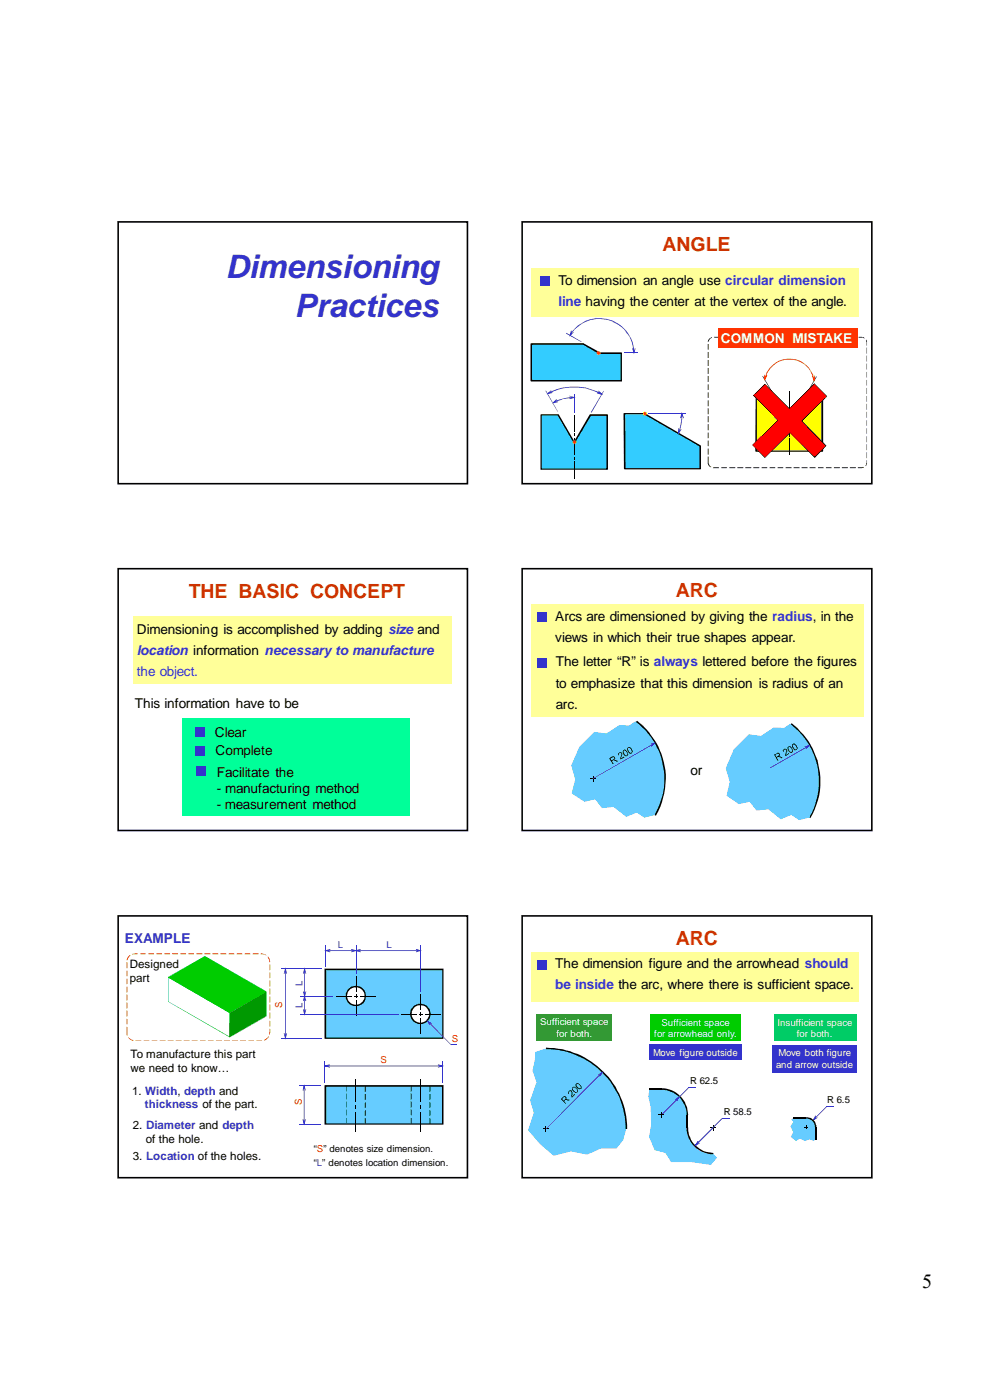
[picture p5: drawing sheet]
<svg xmlns="http://www.w3.org/2000/svg" width="210mm" height="297mm" viewBox="0 0 210 297" stroke-linecap="round" stroke-linejoin="round" font-family="sans-serif">
<path d="M25.1 47.1h74v55.5h-74z" fill="none" stroke="#000" stroke-width=".34"/>
<path d="M24.9 120.5h74.5v55.9h-74.5z" fill="#fff"/>
<path d="M38.6 152.3h48.3v20.8h-48.3z" fill="#0f9"/>
<path d="M28.3 130.7h67.5v14.4h-67.5z" fill="#ff9"/>
<g fill="#33c">
<path d="M41.4 154.3h2v2h-2z"/>
<path d="M41.4 158.4h2v2h-2z"/>
<path d="M41.6 162.6h2.1v2.1h-2.1z"/>
</g>
<path d="M25.1 120.7h74v55.5h-74z" fill="none" stroke="#000" stroke-width=".34"/>
<path d="M24.9 194.1h74.5v55.9h-74.5z" fill="#fff"/>
<path d="M69 205.7h24.9v14.5h-24.9z" fill="#6cf"/>
<path d="M68.8 205.5h25.3v14.9h-25.3zM69 205.8l.2-.1v14.5l-.2-.1h24.9l-.1 .1v-14.5l.1 .1z" fill="#000"/>
<circle cx="75.4" cy="211.3" r="2.03" fill="#fff"/>
<g fill="#000">
<path d="M75.1 211.2h.8v.2h-.8zM75.4 210.9h.2v.9h-.2z"/>
<path d="M73.3 211.3a2.2 2.2 0 0 1 4.4 0 2.2 2.2 0 0 1-4.4 0zM73.6 211.3a1.9 1.9 0 0 0 3.8 0 1.9 1.9 0 0 0-3.8 0z"/>
</g>
<path d="M71.3 211.3h3.3M75.5 207.2v3.3M75.5 212.2v3.3M76.5 211.3h3.2" fill="none" stroke="#000" stroke-width=".21"/>
<circle cx="89.1" cy="215.1" r="2.01" fill="#fff"/>
<g fill="#000">
<path d="M88.8 215.1h.8v.1h-.8zM89.2 214.7v.9z"/>
<path d="M87 215.1a2.19 2.19 0 0 1 4.3 0 2.19 2.19 0 0 1-4.3 0zM87.3 215.1a1.9 1.9 0 0 0 3.8 0 1.9 1.9 0 0 0-3.8 0z"/>
</g>
<path d="M85 215.1h3.3M89.2 211v3.3M89.2 216v3.3M90.1 215.1h3.3" fill="none" stroke="#000" stroke-width=".21"/>
<path d="M69 200.5v4.6M75.5 200.5v6" fill="none" stroke="#33c" stroke-width=".21"/>
<path d="M69.1 201.6v.2h6.4v-.2zM74.5 201.3v.2l.9 .3v-.2l-.9 .2v.2l1.3-.3zM68.7 201.7l1.3 .3v-.2l-.9-.2v.2l.9-.3 .1-.2z" fill="#33c"/>
<path d="M63.8 211.3h6.9" fill="none" stroke="#33c" stroke-width=".21"/>
<path d="M64.5 205.6h.2v5.7h-.2zM64.3 210.3l.4 1h-.2l.3-.9 .1-.1-.3 1.4-.3-1.2zM64.6 205.2l.3 1.4-.1-.1-.3-.9h.2l-.3 .9h-.1z" fill="#33c"/>
<path d="M59.7 205.6h8.5M59.6 220.3h8.6" fill="none" stroke="#33c" stroke-width=".21"/>
<path d="M60.5 205.6h.1v14.6h-.1zM60.2 219.2h.2l.2 1h-.1l.2-.9 .2-.1-.4 1.4zM60.5 205.2l.4 1.4-.2-.1-.2-.9h.1l-.2 1-.2-.1z" fill="#33c"/>
<path d="M68.9 225v4.6" fill="none" stroke="#33c" stroke-width=".21"/>
<path d="M68.9 226.1v.1h25v-.1zM93 225.8l-.1 .2 1 .2v-.1l-.9 .2-.1 .2 1.3-.4zM68.7 226.1l1.2 .4 .1-.1-1-.3v.1l1-.2-.2-.2z" fill="#33c"/>
<path d="M63.4 230.4h4.7M63.4 238.5h4.7M93.9 225.1v4.6" fill="none" stroke="#33c" stroke-width=".21"/>
<path d="M64.4 230.4h.2v8h-.2zM64.5 230l.4 1.4-.5-1h.2l-.3 1-.1-.1zM64.3 237.4l.3 1h-.2l.4-1 .1 .1-.4 1.3-.3-1.2z" fill="#33c"/>
<path d="M26.8 217.8h.2v1.2h-.2zM26.8 216.2h.2v1.1h-.2zM26.8 214.4h.2v1.2h-.2zM26.8 212.7h.2v1.3h-.2zM26.8 211h.2v1.3h-.2zM26.8 209.3h.2v1.3h-.2zM26.8 207.6h.2v1.2h-.2zM26.8 205.9h.2v1.2h-.2zM26.8 204.1h.2v1.3h-.2zM27.3 202.8l.2-.2 .2 .2-.4 .3-.3 .6h-.2zM27.9 202.4l1.3-.1v.1l-1.2 .1zM29.7 202.3h1.2v.1h-1.2zM31.4 202.3h1.3v.1h-1.3zM33.1 202.3h1.3v.1h-1.3zM34.8 202.3h1.3v.1h-1.3zM36.5 202.3h1.3v.1h-1.3zM38.3 202.3h1.2v.1h-1.2zM40 202.3h1.1v.1h-1.1zM41.7 202.3h1.2v.1h-1.2zM43.3 202.3h1.3v.1h-1.3zM45 202.3h1.3v.1h-1.3zM46.7 202.3h1.3v.1h-1.3zM48.5 202.3h1.2v.1h-1.2zM50.2 202.3h1.2v.1h-1.2zM51.9 202.3h1.2v.1h-1.2zM53.6 202.3h1.3v.1h-1.3zM55.3 202.3l1.3 .3-.2 .1-.5-.3h-.6zM56.7 203h.3l.3 1.1h-.2zM57.1 204.6h.2v1.2h-.2zM57.1 206.3h.2v1.2h-.2zM57.1 208h.2v1.3h-.2zM57.1 209.7h.2v1.3h-.2zM57.1 211.4h.2v1.3h-.2zM57.1 213.1h.2v1.3h-.2zM57.1 214.8h.2v1.3h-.2zM57.1 216.6h.2v1.2h-.2zM57.1 218.3h.2l-.1 1.2h-.1zM56 220.6l.9-.7 .2 .1-.6 .6-.3 .1zM54.4 220.7l1.2 .1zM52.7 220.7l1.1 .1zM50.9 220.7l1.3 .1zM49.2 220.7l1.3 .1zM47.5 220.7l1.3 .1zM45.8 220.7l1.3 .1zM44.1 220.7l1.2 .1zM42.4 220.7l1.2 .1zM40.6 220.7l1.3 .1zM38.9 220.7l1.3 .1zM37.3 220.7l1.2 .1zM35.6 220.7l1.2 .1zM33.9 220.7l1.2 .1zM32.2 220.7l1.2 .1zM30.5 220.7l1.2 .1zM28.7 220.7l1.3 .1zM27.2 220.1l.1-.1 1 .6v.2l-.7-.2zM26.8 219.1l.2-.1 .1 .6-.2 .1z" fill="#f30"/>
<path d="M35.6 207.3l.1 5.2-.1-.1 13.2 7.6h-.1v-5.1zM35.6 207.3l13.2 7.5v5.2l-13.2-7.5z" fill="#0c0"/>
<path d="M48.8 214.9l7.7-4.5v5.2l-7.8 4.4z" fill-rule="evenodd" fill="#090"/>
<path d="M48.7 214.9l7.8-4.5v5.2l-7.7 4.4zM48.8 214.9l-.1 5.1 7.8-4.4-.1-5.2 .1 .1z" fill="#090"/>
<path d="M35.6 207.3l7.8-4.4 13.1 7.5-7.8 4.5z" fill-rule="evenodd" fill="#0c0"/>
<path d="M35.6 207.3l13.1 7.5 7.7-4.4-12.9-7.5zM35.6 207.3l7.9-4.4 13 7.5-7.8 4.5z" fill="#0c0"/>
<path d="M69 230.4h24.9v8h-24.9z" fill="#6cf"/>
<g fill="#000">
<path d="M75.4 234.4h.1v.8h-.1zM89.1 234.4h.1v.8h-.1z"/>
<path d="M68.8 230.2h25.3v8.4h-25.3zM69 230.5l.2-.1v8l-.2-.1h24.9l-.2 .1v-8l.2 .1z"/>
<path d="M73.4 230.3l.1 1.3zM73.4 232l.1 1.3zM73.4 233.7l.1 1.2zM73.4 235.4l.1 1.2zM73.4 237.2l.1 1.1z"/>
<path d="M77.4 230.4h.2v1.2h-.2zM77.4 232.1h.2v1.2h-.2zM77.4 233.8h.2v1.2h-.2zM77.4 235.5h.2v1.2h-.2zM77.4 237.2h.2v1.2h-.2z"/>
<path d="M87.1 230.3h.2v1.3h-.2zM87.1 232h.2v1.3h-.2zM87.1 233.7h.2v1.2h-.2zM87.1 235.4h.2v1.2h-.2zM87.1 237.2h.2v1.1h-.2z"/>
<path d="M91.1 230.4h.2v1.2h-.2zM91.1 232.1h.2v1.2h-.2zM91.1 233.8h.2v1.2h-.2zM91.1 235.5h.2v1.2h-.2zM91.1 237.2h.2v1.2h-.2z"/>
</g>
<path d="M75.4 229v4.8M75.4 235.9v4.1M89.2 229v4.8M89.2 235.9v4.1" fill="none" stroke="#000" stroke-width=".21"/>
<g fill="#33c">
<path d="M95.7 221.6h1.2v.1h-1.2z"/>
<path d="M90.6 216.7l.2-.1 5 5.1h-.1zM90.4 216.4l1.2 .8-1-.5 .2-.1 .4 .9-.1 .1z"/>
</g>
<path d="M89.2 200.5v9.9" fill="none" stroke="#33c" stroke-width=".21"/>
<path d="M75.5 201.6v.2h13.7v-.2zM88.2 201.3v.2l1 .3v-.2l-1 .2v.2l1.3-.3zM75.2 201.7l1.3 .3v-.2l-1-.2v.2l1-.3v-.2z" fill="#33c"/>
<path d="M63.7 215.1h20.8" fill="none" stroke="#33c" stroke-width=".21"/>
<path d="M64.5 211.3h.2v3.8h-.2zM64.3 214.2h.1l.3 .9h-.2l.3-.9 .1-.1-.3 1.4zM64.6 211.1l.3 1.2-.1 .1-.3-1h.2l-.3 .9h-.1z" fill="#33c"/>
<path d="M25.1 194.3h74v55.6h-74z" fill="none" stroke="#000" stroke-width=".34"/>
<path d="M110.6 46.9h74.5v55.9h-74.5z" fill="#fff"/>
<path d="M116.2 83.5a11.9 11.9 0 0 1 11.5 .1l-.1 .1a11.9 11.9 0 0 0-11.4-.1zM115.9 83.7l1-.9-.7 .8v-.1l1-.3-.1 .2zM126.9 82.9l1 .9-1.3-.3 .1-.2 1 .3-.1 .1z" fill="#33c"/>
<path d="M112.7 56.9h69.4v10.2h-69.4z" fill="#ff9"/>
<path d="M132.4 87.8h4.3l11.8 6.8v4.9l-16-.1z" fill-rule="evenodd" fill="#3cf"/>
<path d="M132.3 87.6h4.4l11.9 6.9 .1 5h-16.3zM132.4 87.9l.2-.1 .1 11.6-.2-.1h16l-.2 .2v-4.9l.1 .1-11.7-6.8z" fill="#000"/>
<path d="M112.7 73h11.1l3.4 1.9h4.6v5.9h-19.1z" fill-rule="evenodd" fill="#3cf"/>
<path d="M112.6 72.9l11.2-.1 3.4 2h4.6l.1 6.1h-19.2l-.2-.1zM112.7 73.2l.2-.2v7.8l-.2-.2h19.1l-.1 .2v-5.9l.1 .2h-4.7l-3.3-1.9z" fill="#000"/>
<g fill="#33c">
<path d="M115.7 82.9h.1l2.6 4.5z"/>
<path d="M128 82.9l.1 .1-2.6 4.5h-.2z"/>
</g>
<path d="M137.4 87.7h8" fill="none" stroke="#33c" stroke-width=".21"/>
<path d="M120.1 70.6l3.3 1.9-.1 .1-3.2-1.8z" fill="#33c"/>
<path d="M132.4 74.9h3" fill="none" stroke="#33c" stroke-width=".21"/>
<path d="M114.6 58.6h2v2h-2z" fill="#33c"/>
<path d="M114.8 88.1h3.6l3.4 5.8 3.4-5.8h3.6v11.5h-14.1z" fill-rule="evenodd" fill="#3cf"/>
<g fill="#000">
<path d="M121.8 96.9h.1v.6h-.1zM121.8 91.9h.1v.6h-.1z"/>
<path d="M114.7 87.9h3.8l3.4 5.9h-.2l3.4-5.9h3.8v11.7l-14.3 .1zM114.8 88.1h.1v11.5l-.2-.2h14.1l-.2 .2v-11.5l.2 .1h-3.6l.2-.1-3.6 6-3.4-6z"/>
</g>
<path d="M121.8 88v3.5M121.8 93v3.5M121.8 98v3.6" fill="none" stroke="#000" stroke-width=".21"/>
<path d="M121.8 83.6v3.9" fill="none" stroke="#33c" stroke-width=".21"/>
<g fill="#33c">
<path d="M117.3 85.3a10.5 10.5 0 0 1 4.5-1.1v.2a8 8 0 0 0-4.5 1.1zM117.3 85.3l1.1-.1-.1 .1-1.2 .3 .9-.9 .1 .1-.7 .7zM120.7 84l1.4 .3-1.2 .4-.1-.2 1-.3v.2z"/>
<path d="M121.8 69.8a7.4 7.4 0 0 1 8.1-1.8 7.4 7.4 0 0 1 4.6 6.8h-.1a7.2 7.2 0 0 0-5.3-6.9 7.2 7.2 0 0 0-8.1 3.3l-.2-.1 .4-.6zM121.1 70.2l.1-.1v.2l-.2 .9-.2-.1 .8-.7 .1 .1-1 1zM134.1 73.9h.2l.2 .9h-.1l.2-.9h.2l-.3 1.3z"/>
<path d="M144.5 87.7h.2a9.8 9.8 0 0 1-.8 4.2h-.1a9.1 9.1 0 0 0 .7-4.2zM144.6 87.4l.3 1.3-.4-1h.2l-.3 1-.1-.1zM143.9 90.8v1.1h-.1l.6-.9 .1 .2-.7 1z"/>
</g>
<path d="M150.1 96.9h.2v1.2h-.2zM150.1 95.2h.2v1.2h-.2zM150.1 93.5h.2v1.2h-.2zM150.1 91.8h.2v1.2h-.2zM150.1 90h.2v1.3h-.2zM150.1 88.3h.2v1.3h-.2zM150.1 86.6h.2v1.3h-.2zM150.1 84.9h.2v1.3h-.2zM150.1 83.2h.2v1.2h-.2zM150.1 81.5h.2v1.2h-.2zM150.1 79.8h.2v1.2h-.2zM150.1 78.1h.2v1.2h-.2zM150.1 76.4h.2v1.2h-.2zM150.1 74.7h.2v1.2h-.2zM150.1 73h.2v1.2h-.2zM150.5 71.8l.5-.3v.2l-.5 .4-.2 .4h-.2zM151.5 71.5h1.2v.1h-1.2zM153.2 71.5h1.1v.1h-1.1zM154.9 71.5h1.2v.1h-1.2zM156.5 71.5h1.3v.1h-1.3zM158.2 71.5h1.3v.1h-1.3zM159.9 71.5h1.3v.1h-1.3zM161.7 71.5h1.2v.1h-1.2zM163.4 71.5h1.2v.1h-1.2zM165.1 71.5h1.2v.1h-1.2zM166.8 71.5h1.3v.1h-1.3zM168.5 71.5h1.3v.1h-1.3zM170.2 71.5h1.2v.1h-1.2zM171.9 71.5h1.2v.1h-1.2zM173.7 71.5h1.1v.1h-1.1zM175.3 71.5h1.2v.1h-1.2zM177 71.5h1.3v.1h-1.3zM178.7 71.5h1.3v.1h-1.3zM180.4 71.5h1.3v.1h-1.3zM182.1 71.5h1.1l.2 .2-1.3-.1zM183.7 72.1l.2 .3v.9zM183.8 73.7l.1 1.3zM183.8 75.4l.1 1.3zM183.8 77.1l.1 1.3zM183.8 78.9l.1 1.2zM183.8 80.6l.1 1.2zM183.8 82.3l.1 1.3zM183.8 84l.1 1.3zM183.8 85.7l.1 1.3zM183.8 87.4l.1 1.2zM183.8 89.2l.1 1.1zM183.8 90.8l.1 1.2zM183.8 92.5l.1 1.3zM183.8 94.2l.1 1.3zM183.8 95.9l.1 1.3zM183.8 97.6l.1 .8-.3 .5zM181.9 99.1h1.2l.1 .1-1.3 .1zM180.3 99.1h1.2v.2h-1.2zM178.6 99.1h1.2v.2h-1.2zM176.9 99.1h1.2v.2h-1.2zM175.2 99.1h1.2v.2h-1.2zM173.5 99.1h1.2v.2h-1.2zM171.7 99.1h1.3v.2h-1.3zM170 99.1h1.3v.2h-1.3zM168.3 99.1h1.3v.2h-1.3zM166.6 99.1h1.3v.2h-1.3zM164.9 99.1h1.2v.2h-1.2zM163.2 99.1h1.2v.2h-1.2zM161.5 99.1h1.2v.2h-1.2zM159.8 99.1h1.2v.2h-1.2zM158.1 99.1h1.2v.2h-1.2zM156.4 99.1h1.2v.2h-1.2zM154.7 99.1h1.3v.2h-1.3zM153 99.1h1.2v.2h-1.2zM151.3 99.1h1.2v.2h-1.3zM150.1 98.1h.2l.2 .7 .4 .3h-.1l-.5-.3z" fill="#000"/>
<path d="M152.2 69.6h29.7v4.2h-29.7z" fill="#f30"/>
<path d="M161.7 79.8h.1l2.2 3.7-.1 .1zM173.1 79.8l.1 .1-2.2 3.8h-.1z" fill="#000"/>
<path d="M160.4 84.2h3.6l3.5 5.9 3.4-5.9h3.5v11.5h-14z" fill-rule="evenodd" fill="#ff0"/>
<g fill="#000">
<path d="M167.4 92l.1 .5zM167.4 87l.1 .5z"/>
<path d="M160.3 84.1h3.9l3.4 5.9h-.3l3.5-5.9h3.7v11.7h-14.2zM160.5 84.2v11.5l-.1-.1h14l-.2 .1v-11.5l.2 .2h-3.5v-.1l-3.4 6-3.6-6.1 .1 .1h-3.6z"/>
</g>
<path d="M167.4 83v3.5M167.4 88v3.5M167.4 93v3.6" fill="none" stroke="#000" stroke-width=".21"/>
<path d="M163.2 78.1a5.4 5.4 0 0 1 5.6-1.9 5.4 5.4 0 0 1 3.9 4.5h-.1a5.2 5.2 0 0 0-5.1-4.4 5.2 5.2 0 0 0-5.2 4.2h-.2l.2-.7 .3-.9zM162.1 79.5l.1 .1 .1 .9h-.2l.5-.9 .1 .1-.6 1.2zM172.2 79.8h.2l.3 .9h-.1l.1-1 .2 .1-.2 1.2z" fill="#f30"/>
<circle cx="127" cy="74.9" r=".38" fill="#f30"/>
<path d="M126.6 74.9a.4 .4 0 0 1 .8 0 .4 .4 0 0 1-.8 0zM126.6 74.9a.35 .35 0 0 0 .7 0 .35 .35 0 0 0-.7 0z" fill="#ff0"/>
<circle cx="121.8" cy="93.8" r=".35" fill="#f30"/>
<path d="M121.4 93.8a.45 .45 0 0 1 .9 0 .45 .45 0 0 1-.9 0zM121.5 93.8a.35 .35 0 0 0 .7 0 .35 .35 0 0 0-.7 0z" fill="#ff0"/>
<circle cx="136.8" cy="87.8" r=".38" fill="#f30"/>
<path d="M136.4 87.8a.4 .4 0 0 1 .8 0 .4 .4 0 0 1-.8 0zM136.5 87.8a.31 .31 0 0 0 .6 0 .31 .31 0 0 0-.6 0z" fill="#ff0"/>
<path d="M162.2 81.4l5.2 5.3 5.3-5.3 2.6 2.7-5.3 5.2 5.2 5.3-2.4 2.4-5.2-5.2-5.4 5.2-2.6-2.6 5.4-5.2-5.2-5.3z" fill-rule="evenodd" fill="#f00"/>
<path d="M159.9 83.8l5.1 5.4-5.3 5.2 2.5 2.6 5.4-5.3 5.1 5.2 2.5-2.2-5.3-5.4 5.4-5.2-2.5-2.7-5.4 5.4-5.1-5.3zM162.2 81.4l5.2 5.3 5.3-5.3 2.7 2.7-5.3 5.2 5.2 5.3-2.5 2.5-5.2-5.3-5.4 5.3-2.6-2.7 5.3-5.2-5.1-5.3z" fill="#000"/>
<path d="M162.2 81.4l5.2 5.3 5.3-5.3 2.6 2.7-5.3 5.2 5.2 5.3-2.4 2.4-5.2-5.2-5.4 5.2-2.6-2.6 5.4-5.2-5.2-5.3z" fill-rule="evenodd" fill="#f00"/>
<path d="M159.9 83.8l5.1 5.4-5.3 5.2 2.5 2.6 5.4-5.3 5.1 5.2 2.5-2.2-5.3-5.4 5.4-5.2-2.5-2.7-5.4 5.4-5.1-5.3zM162.2 81.4l5.2 5.3 5.3-5.3 2.7 2.7-5.3 5.2 5.2 5.3-2.5 2.5-5.2-5.3-5.4 5.3-2.6-2.7 5.3-5.2-5.1-5.3z" fill="#000"/>
<path d="M110.7 47.1h74.2v55.5h-74.2z" fill="none" stroke="#000" stroke-width=".34"/>
<path d="M110.6 120.5h74.5v55.9h-74.5z" fill="#fff"/>
<path d="M135 153.1a15.2 15.2 0 0 1 3.9 19.9l-13.2-7.8z" fill-rule="evenodd" fill="#6cf"/>
<path d="M135.1 152.9a15.6 15.6 0 0 1 4 20.2l-.2-.2a15.2 15.2 0 0 0-4-19.7z" fill="#000"/>
<path d="M122.9 158.5l3.2-3.2 2.5 .3 2.7-1.8 2.1 .1 1.4-.9 4.1 19.9-2.2 .6-1.7-1.1-2.2 .9-2.7-2.1-2.4 .2-1.5-1.8-2.2 .5-2.8-1.8 .8-2.9-.8-3z" fill-rule="evenodd" fill="#6cf"/>
<path d="M112.7 128.3h70.6v23.8h-70.6z" fill="#ff9"/>
<path d="M113.9 130h1.9v2h-1.9z" fill="#33c"/>
<path d="M125.1 165.2l1.2 .1zM125.7 164.6l.1 1.2z" fill="#000"/>
<path d="M125.6 165.2l.1 .1 13.2-7.6v-.1zM137.8 157.8l.1 .1 1-.2-.1-.1-.7 .6v.2h.2l.8-.9z" fill="#33c"/>
<path d="M129.2 160.9l.6-.4a.41 .41 0 0 1 .6 .1 .41 .41 0 0 1-.2 .6l.9 .3-.3 .1-.8-.3-.2 .2 .3 .6h-.1zM129.5 161l.2 .3 .3-.2a.25 .25 0 0 0 .3-.3 .25 .25 0 0 0-.4-.1zM131.2 159.7a.5 .5 0 0 1 .7 .1 .5 .5 0 0 1-.1 .7l-.1 .4 .6-.4 .1 .2-.8 .4v-.4a.53 .53 0 0 0-.1-1l-.2 .2v.3l-.2 .1v-.4zM132.2 159.1a.79 .79 0 0 1 .9 .4 .79 .79 0 0 1-.1 .9 .8 .8 0 0 1-.9-.9zM132.3 159.3l-.1 .1a.83 .83 0 0 0 .7 .9 .68 .68 0 0 0-.6-1zM133.1 158.6a.76 .76 0 0 1 .9 .2 .76 .76 0 0 1 .1 .9 .65 .65 0 0 1-.7 .1 .65 .65 0 0 1-.4-.6zM133.3 158.7a.78 .78 0 0 0 .6 1 .68 .68 0 0 0-.6-1z" fill="#000"/>
<path d="M114 139.6h2v2h-2z" fill="#33c"/>
<path d="M167.8 153.6a15.4 15.4 0 0 1 4 19.9l-13.2-7.7z" fill-rule="evenodd" fill="#6cf"/>
<path d="M167.9 153.4a15.6 15.6 0 0 1 4 20.2l-.3-.2a15.1 15.1 0 0 0-3.9-19.7z" fill="#000"/>
<path d="M158.8 155.8l2.6 .3 2.7-1.8 2.2 .1 1.3-.9 4.2 19.9-2.3 .6-1.7-1.1-2.2 .9-2.6-2.1-2.6 .3-1.4-1.9-2.3 .5-2.6-1.8 .7-2.9-.9-2.9 1.7-4z" fill-rule="evenodd" fill="#6cf"/>
<path d="M163.3 162.8l.1 .2 8.3-4.8-.1-.1zM170.6 158.3l.2 .2 .9-.3-.1-.1-.7 .7 .1 .1 1-.9z" fill="#33c"/>
<path d="M164.2 160.1l.6-.2a.38 .38 0 0 1 .6 0 .38 .38 0 0 1-.2 .5l.8 .4-.2 .1-.9-.3-.1 .2 .3 .5-.2 .1zM164.4 160.2l.3 .4 .5-.3a.25 .25 0 0 0-.1-.3 .25 .25 0 0 0-.3-.1zM166.3 158.9a.5 .5 0 0 1 .6 .2 .5 .5 0 0 1-.1 .7l-.1 .4 .6-.4 .1 .1-.9 .5 .1-.6a.4 .4 0 0 0 .2-.5 .4 .4 0 0 0-.3-.3l-.4 .5a.36 .36 0 0 1 .2-.6zM167.1 158.5a.77 .77 0 0 1 .9 .1 .77 .77 0 0 1 .1 1 .71 .71 0 0 1-.8-.1 .71 .71 0 0 1-.3-.7zM167.3 158.5a.78 .78 0 0 0 .6 1 .68 .68 0 0 0-.6-1zM168 158a.49 .49 0 0 1 .4-.3 .49 .49 0 0 1 .5 .4 .59 .59 0 0 1 .3 .6 .59 .59 0 0 1-.6 .5l-.6-.7zM168.2 158l-.1 .2a.84 .84 0 0 0 .7 .8 .68 .68 0 0 0-.6-1z" fill="#000"/>
<path d="M110.7 120.7h74.2v55.5h-74.2z" fill="none" stroke="#000" stroke-width=".34"/>
<path d="M110.6 194.1h74.5v55.9h-74.5z" fill="#fff"/>
<g fill="#6cf">
<path d="M137.8 231l2.4 .1 5.4 5.3-.1 1.3 .2 2.3a5.4 5.4 0 0 0 4.4 4.7h1.1l.9 .9-1.3 1.5-4.2-.6h-4.3l-1.2-1.9-2.2-.6-1.2-2.8 .4-2.5-.1-3.8-.5-2.3z" fill-rule="evenodd"/>
<path d="M140.3 231.1a5.5 5.5 0 0 1 5.5 5.5h-5.5z" fill-rule="evenodd"/>
</g>
<path d="M140.3 230.9a5.8 5.8 0 0 1 5.7 5.7h-.4a5.2 5.2 0 0 0-5.3-5.4zM145.6 239.3l.4-.1a5.3 5.3 0 0 0 5.3 5.4v.3a5.6 5.6 0 0 1-5.7-5.6z" fill="#000"/>
<path d="M137.7 231h2.6" fill="none" stroke="#000" stroke-width=".25"/>
<path d="M145.8 236.6v2.7" fill="none" stroke="#000" stroke-width=".34"/>
<path d="M112.7 201.9h69.4v10.5h-69.4z" fill="#ff9"/>
<path d="M113.9 203.6h1.9v2.1h-1.9z" fill="#33c"/>
<g fill="#6cf">
<path d="M113.5 223.2l2.3-.8 17 17-.6 2.5-1.5 1.8h-3.3l-2.9 1.2-3.4-.6-3.7 .9-2.8-2.5-2.6-2.9 1.2-3.7-.8-2.7 1.4-3.8-.9-2.4 .6-2.5z" fill-rule="evenodd"/>
<path d="M115.8 222.4a17 17 0 0 1 17 17.1h-17z" fill-rule="evenodd"/>
</g>
<path d="M115.1 239.4l1.2 .1zM115.8 222.2a17.3 17.3 0 0 1 17.2 17.3h-.3a16.9 16.9 0 0 0-16.9-16.9zM115.7 238.8l.1 1.3z" fill="#000"/>
<g fill="#33c">
<path d="M127.7 227.4l-12 12 .1 .1 12-11.9zM126.8 228l.1 .1 .9-.5-.1-.1-.5 .8 .1 .1 .7-1.2z"/>
<path d="M140.2 236.5l.1 .1 3.8-3.8-.1-.1zM143.1 233.2l.2 .1 .8-.5-.2-.1-.4 .8 .1 .2 .7-1.2z"/>
</g>
<g fill="#000">
<path d="M139.7 236.5l1.2 .1zM140.2 235.9l.1 1.3z"/>
<path d="M119.4 232.7a.43 .43 0 0 1 .6-.1 .43 .43 0 0 1 .1 .7h.7l-.2 .2-.6-.2-.4 .3 .5 .5-.1 .1-1-1zM119.5 232.8l-.3 .4 .3 .3 .3-.2a.28 .28 0 0 0 .1-.5 .28 .28 0 0 0-.4 0zM120.6 231.5a.51 .51 0 0 1 .7 0 .51 .51 0 0 1 .1 .7v.4l.4-.5 .2 .1-.7 .6-.1-.3a.58 .58 0 0 0 .1-.6 .58 .58 0 0 0-.4-.4l-.2 .2v.3l-.1 .1-.1-.3zM121.4 230.7a.7 .7 0 0 1 1.1 .5 .43 .43 0 0 1-.1 .6 .43 .43 0 0 1-.6-.1l-.5-.5zM121.5 230.8a.87 .87 0 0 0 .8 .8 .68 .68 0 0 0-.8-.8zM122.1 230a.7 .7 0 0 1 .7-.1 .7 .7 0 0 1 .5 .6 .43 .43 0 0 1-.1 .6 .43 .43 0 0 1-.6-.2l-.5-.4zM122.3 230a.87 .87 0 0 0 .8 .9 .68 .68 0 0 0-.8-.9z"/>
</g>
<g fill="#33c">
<path d="M144.1 232.6l1.9-1.9v.2l-1.8 1.8z"/>
<path d="M146 230.7h1.5v.2h-1.5z"/>
<path d="M137.8 221.6h19.5v3.2h-19.5z"/>
<path d="M175.3 234.6h1.6v.2h-1.6z"/>
<path d="M163.9 221.7h17.9v5.8h-17.9z"/>
<path d="M175.3 234.7l-2.9 2.9 .2 .1 2.8-2.9zM172.9 236.7l-.6 1.1 1.1-.6v-.2l-.9 .5 .1 .2 .5-.9z"/>
</g>
<g fill="#6cf">
<path d="M167.8 237.5l.5-.3h2.6l2.1 1.9v2.6l-.4 .4-.9-.4-.9 .4-1.1-.5-.9 .5-1.1-.9 .5-1-.6-1.3 .7-.9z" fill-rule="evenodd"/>
<path d="M171 237.2a1.92 1.92 0 0 1 2 1.9h-2z" fill-rule="evenodd"/>
</g>
<path d="M170.7 239.1l.7 .1zM170.9 238.8l.1 .6zM171 237a2.15 2.15 0 0 1 2.1 2.1l-.3 .1a1.66 1.66 0 0 0-.8-1.6l-1.1-.3z" fill="#000"/>
<path d="M168.3 237.2h2.7M173 239.1v2.7" fill="none" stroke="#000" stroke-width=".34"/>
<path d="M113.8 215.1h16.1v5.7h-16.1z" fill="#393"/>
<path d="M137.9 215.2h19.2v5.7h-19.2z" fill="#0c0"/>
<path d="M150.7 239.2l1.2 .1zM151.2 238.6l.1 1.3z" fill="#000"/>
<g fill="#33c">
<path d="M151.2 239.1l1.9-1.9 .1 .2-1.9 1.9z"/>
<path d="M153.1 237.2h1.6v.2h-1.6z"/>
<path d="M147.4 242.9l.2 .2 3.8-3.8-.2-.2zM148 242.1l-.8 1.1 1.2-.6v-.2l-.9 .5 .1 .2 .5-.9z"/>
</g>
<path d="M164.2 215.2h17.4v5.7h-17.4z" fill="#0c6"/>
<path d="M110.7 194.3h74.2v55.6h-74.2z" fill="none" stroke="#000" stroke-width=".34"/>
<g font-size="6.9" fill="#33c">
<text x="47.8" y="59">Dimensioning</text>
<text x="62.5" y="67.2">Practices</text>
</g>
<text font-size="4.2" x="195.6" y="273.2">5</text>
<g font-size="4.1" fill="#c30">
<text x="140.5" y="53.2">ANGLE</text>
<text x="40" y="126.9">THE BASIC CONCEPT</text>
<text x="143.3" y="126.7">ARC</text>
<text x="143.3" y="200.4">ARC</text>
</g>
<g font-size="2.9">
<text x="118.4" y="60.4">To dimension an angle use circular dimension</text>
<text x="117.8" y="131.7">Arcs are dimensioned by giving the radius, in the</text>
<text x="29" y="134.5">Dimensioning is accomplished by adding size and</text>
<text x="117.8" y="136.2">views in which their true shapes appear.</text>
<text x="117.9" y="141.4">The letter “R” is always lettered before the figures</text>
<text x="117.9" y="145.9">to emphasize that this dimension is radius of an</text>
<text x="28.6" y="150.3">This information have to be</text>
<text x="117.9" y="150.5">arc.</text>
<text x="45.6" y="156.3">Clear</text>
<text x="45.7" y="160.3">Complete</text>
<text x="46" y="164.8">Facilitate the</text>
<text x="146.5" y="164.5">or</text>
<text x="46" y="168.2">- manufacturing method</text>
<text x="46" y="171.7">- measurement method</text>
<text x="117.8" y="205.4">The dimension figure and the arrowhead should</text>
</g>
<g font-size="2.9" fill="#33c">
<text x="118.4" y="64.9">line having the center at the vertex of the angle.</text>
<text x="29" y="138.9">location information necessary to manufacture</text>
<text x="29" y="143.5">the object.</text>
<text x="26.5" y="200.1">EXAMPLE</text>
<text x="117.8" y="209.9">be inside the arc, where there is sufficient space.</text>
</g>
<text font-size="2.9" fill="#fff" x="152.9" y="72.7">COMMON MISTAKE</text>
<g font-size="2.5">
<text x="27.5" y="205.4">Designed</text>
<text x="27.5" y="208.3">part</text>
<text x="27.7" y="224.5">To manufacture this part</text>
<text x="27.7" y="227.4">we need to know…</text>
<text x="28" y="232.2">1. Width, depth and</text>
<text x="28.2" y="239.6">2. Diameter and depth</text>
<text x="30.9" y="242.5">of the hole.</text>
<text x="28.2" y="246.1">3. Location of the holes.</text>
</g>
<text font-size="2.5" fill="#33c" x="30.7" y="235.1">thickness of the part.</text>
<g font-size="2" fill="#33c">
<text x="71.6" y="201.1">L</text>
<text x="82" y="201.1">L</text>
<text x="64.2" y="209.1" transform="rotate(-90 64.2 209.1)">L</text>
<text x="64.2" y="213.8" transform="rotate(-90 64.2 213.8)">L</text>
</g>
<g font-size="2" fill="#f30">
<text x="59.9" y="214" transform="rotate(-90 59.9 214)">S</text>
<text x="95.8" y="221.1">S</text>
<text x="80.7" y="225.6">S</text>
<text x="64" y="234.5" transform="rotate(-90 64 234.5)">S</text>
</g>
<g font-size="2" fill="#fff">
<text x="114.6" y="217.5">Sufficient space</text>
<text x="118" y="220">for both.</text>
<text x="138.8" y="220">for arrowhead only.</text>
<text x="140.3" y="217.6">Sufficient space</text>
<text x="164.9" y="217.6">Insufficient space</text>
<text x="169" y="220">for both.</text>
<text x="138.5" y="223.9">Move figure outside</text>
<text x="164.6" y="226.6">and arrow outside</text>
<text x="165.1" y="224.1">Move both figure</text>
</g>
<g font-size="2">
<text x="146.4" y="230">R 62.5</text>
<text x="153.5" y="236.6">R 58.5</text>
<text x="175.4" y="234">R 6.5</text>
<text x="66.5" y="244.3">“S” denotes size dimension.</text>
<text x="66.5" y="247.4">“L” denotes location dimension.</text>
</g>
</svg>
